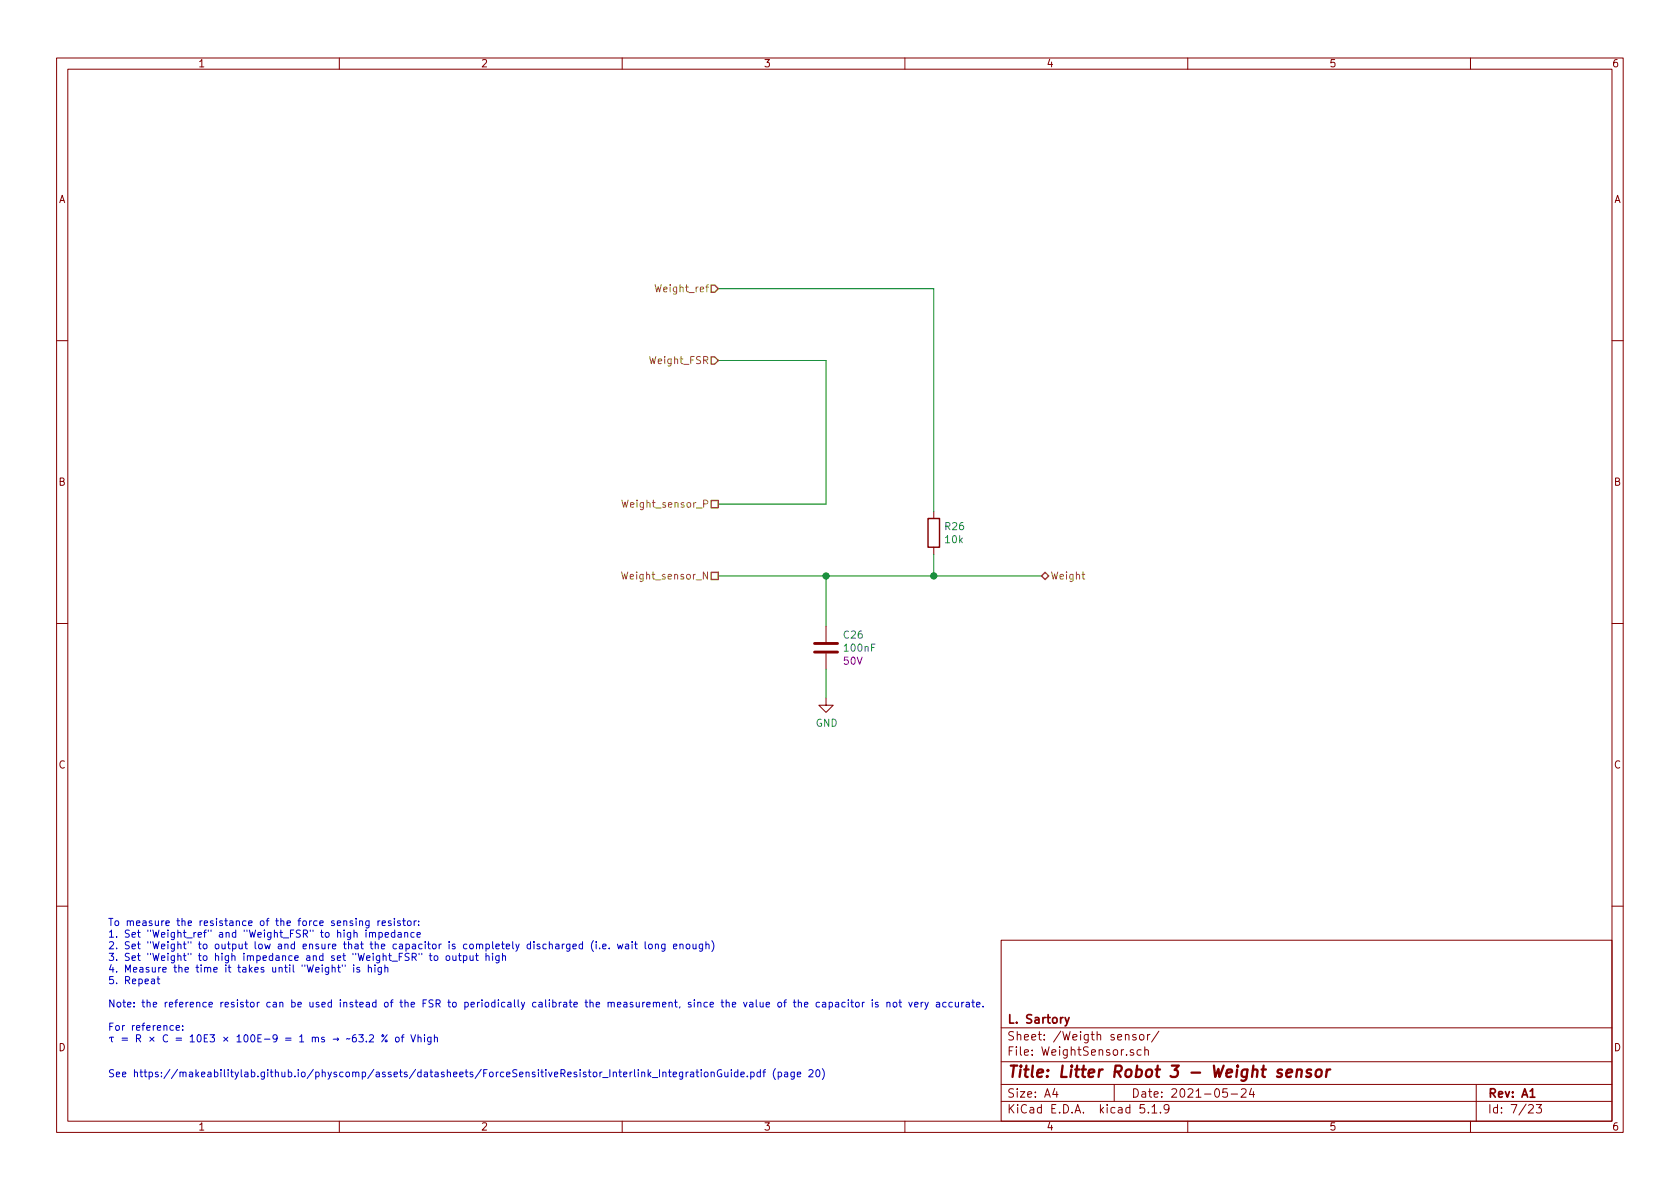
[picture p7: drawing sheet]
<svg xmlns="http://www.w3.org/2000/svg" width="297mm" height="210mm" viewBox="0 0 297 210" stroke-linecap="round" stroke-linejoin="round" font-family="sans-serif">
<g fill="none" stroke="#840000" stroke-width=".18">
<path d="M10 10.3h277v189.9h-277zM12 12.2h273v186.1h-273zM60 10.3v1.9M110 10.3v1.9M160 10.3v1.9M210 10.3v1.9M260 10.3v1.9M10 60.2h2M285 60.2h2M165.1 90.4v1.3M165.1 96.8v1.2M10 110.3h2"/>
<path d="M146 110.7v2.8M146 115.6v2.8M285 110.3h2M146 123.4v1.3h1.3l-1.3 1.3-1.2-1.3h1.2M10 160.2h2M177 166.3h108v32h-108zM285 160.2h2M60 198.3v1.9M110 198.3v1.9M160 198.3v1.9M177 194.8h108M177 191.8h108"/>
<path d="M177 187.8h108M177 181.8h108M186.5 192.5l-.4 1h1M186.8 193v1M197 191.8v3M200.4 185.7a.37 .37 0 0 0-.6 .1l.1 .2 .5 .2 .1 .1-.2 .3-.5-.1M200.8 183a.37 .37 0 0 0-.5 .1v.3l.5 .1 .1 .1-.2 .3-.4-.1M201.5 183.1l.3-.2 .4 .2v.7l-.2 .1-.5-.1zM201.8 185.7l-.5-.1-.3 .3 .1 .6 .2 .1 .5-.1M202.3 195.3h-.7l-.1 .7 .3-.1 .5 .1 .1 .2-.1 .5-.2 .1-.6-.1M202.4 185.7h.1a.37 .37 0 0 1 .5 .1v.8M202.4 185.1v1.5"/>
<path d="M202.9 182.9v1M203 196.7v.1M203.3 182.9l-.4 .3M203.7 195.8l.4-.5v1.5M203.7 196.8h.8M204.9 182.3l-1.3 2M205.2 196.7v.1M206.7 196l-.1 .2a.48 .48 0 0 1-.7-.1v-.6a.48 .48 0 0 1 .7-.1v.1a1.19 1.19 0 0 1-.2 1.2l-.4 .1M210 198.3v1.9M217 192.5h-.7l-.1 .7 .2-.1 .5 .1 .1 .2v.5l-.2 .1-.6-.1M217.7 193.5h1.1M219.5 192.7l.2-.2h.3l.3 .2v.3v.2l-.9 .8h.9"/>
<path d="M221.3 192.5l-.4 1h.9M221.6 193v1M260 198.3v1.9M261 191.8v6.5M270.3 195.5l.2-.2h.3l.3 .5-.9 1h.9M271.6 195.3h.9l-.4 .6 .4 .1v.7l-.2 .1-.7-.1"/>
</g>
<path d="M188.3 179.9l.4 1M189 179.9l-.5 1.4-.2 .1M270.5 194h.9" fill="none" stroke="#840000" stroke-width=".3"/>
<path d="M226.7 189.2a.49 .49 0 0 0-.8 .3l.1 .2 .4 .1 .3 .3-.4 .3-.5-.1M227.5 189.8l.9-.2v-.4l-.6-.1-.3 .3v.9l.2 .1 .5-.1M229.3 189.3a.5 .5 0 0 1 .9 .1l-.2 1M229.4 189.1l-.2 1.3M231.8 189.2a.49 .49 0 0 0-.8 .3l.3 .3 .4 .1 .1 .2-.3 .3-.6-.1M232.9 189.2a.51 .51 0 0 1 .8 .3l-.1 .6a.54 .54 0 0 1-.5 .4 .54 .54 0 0 1-.5-.4l.1-.6zM234.6 189.1l-.2 1.3M235.2 189.1a.55 .55 0 0 0-.6 .4" fill="none" stroke="#840000" stroke-width=".41"/>
<path d="M144 115.3h4.1M144 113.8h4.1" fill="none" stroke="#840000" stroke-width=".51"/>
<path d="M164.1 91.7h2v5.1h-2z" fill="none" stroke="#840000" stroke-width=".25"/>
<path d="M127 51h38.1v39.4M127 63.7h19v25.4h-19M165.1 98v3.8M127 101.8h57.1M146 101.8v8.9M146 118.4v5" fill="none" stroke="#008400" stroke-width=".18"/>
<path d="M125.7 50.4h.7l.6 .6-.6 .7h-.7zM125.7 63.1h.7l.6 .6-.6 .7h-.7zM125.7 88.5h1.3v1.3h-1.3zM125.7 101.2h1.3v1.3h-1.3zM184.1 101.8l.7-.6 .6 .6-.6 .7z" fill="none" stroke="#848400" stroke-width=".25"/>
<path d="M110 88.4l.3 1.3 .2-.9 .2 .9 .3-1.3M124.4 89.1l.7-.1v-.4l-.7-.2v1.3M109.9 101.1l.3 1.3 .2-.9 .3 .9 .3-1.3M125.1 101.1v1.3l-.7-1.3v1.3M191.3 101.6h.5M191.5 101.1v1.1l.3 .2" fill="none" stroke="#848400" stroke-width=".18"/>
<g fill="none" stroke="#0000c2" stroke-width=".18">
<path d="M26.8 173.2h.5v.8M27.3 173.4l-.4 .1-.2 .2 .1 .2h.5M27.8 173.1h.4M27.9 172.7v1.1l.3 .2M58.1 171.1v1.1l-.2 .1h-.3M58.1 171.1h-.3l-.3 .2 .1 .6h.5M58.7 171.2l.2-.1h.3l.1 .8M58.7 170.6v1.3M59.7 171.1h.5M59.9 170.6v1.1l.3 .2M62.5 171.1v.8M63.6 163l.2-.2 .3 .1v.8"/>
<path d="M63.6 171.1h-.3l-.2 .1v.2l.5 .1v.4h-.5M63.6 162.8v.9M64.7 164.5v.1M64.7 164.9v.8M65.1 171.2l.2-.1h.3l.1 .8M65.1 170.6v1.3M65.3 162.8l-.1 1.2-.2 .1-.3-.1M65.3 162.9l-.4-.1-.3 .3 .2 .5h.5M65.3 165l.2-.1h.3l.1 .8M65.3 164.9v.8M65.9 165.1l.1-.2h.3l.1 .8M66.3 171.1v.8"/>
<path d="M66.8 162.8v.9M67 164.9h.4l.2 .2-.1 .6h-.5M67 164.9v1.3M67.2 162.8l-.4 .3M67.4 171.1v1l-.2 .2h-.3M67.4 171.1h-.3l-.3 .2 .2 .6h.4M67.6 163.2l.5-.1v-.2l-.4-.1-.1 .2v.6h.5M68 171.2l.2-.1h.3l.1 .8M68 170.6v1.3M68.1 165.3l.6-.1v-.3h-.4l-.2 .2v.6h.6M69.1 162.9l-.3-.1-.1 .2v.2l.4 .1v.3h-.4M69.7 162.4v.1"/>
<path d="M69.7 162.8v.9M69.8 164.9h-.4l-.2 .2 .1 .6h.5M69.8 164.5v1.2M70.4 164.9h.5v.8M70.8 162.9l-.3-.1-.2 .2v.2l.5 .1v.3h-.5M70.9 165.2h-.4l-.2 .2 .2 .3h.4M71.2 162.8h.5M71.4 162.4v1.1l.3 .2M71.6 165l.1-.1h.3l.1 .8M71.6 164.9v.8M72.2 162.9l.2-.1 .2 .2 .1 .4-.1 .2-.3 .1-.2-.2-.1-.4zM73.2 164.9h-.3l-.3 .2 .1 .6h.5"/>
<path d="M73.2 162.8v.9M73.6 162.8l-.4 .3M73.7 165.3l.6-.1v-.3h-.4l-.2 .2 .1 .6h.5M74 163.5v.2M74 162.9v.1M75.9 169h.5M76.1 168.6v1.1l.3 .1M76.9 169.1l.3-.1 .2 .2-.1 .6h-.3l-.2-.1zM78.9 169.1l.2-.1 .4 .1v.5l-.1 .2h-.3l-.2-.1zM80.1 169v.8h.3l.2-.1M80.6 169v.8M81.1 169h.4"/>
<path d="M81.2 168.6v1.1l.3 .1M81.9 169.1l.4-.1 .2 .2-.1 .6h-.5M81.9 169v1.3M83.1 169l.1 .8h.3l.1-.1M83.6 169v.8M84.1 169h.5M84.3 168.6v1.1l.3 .1M85.9 169.1l.2-.1 .3 .1 .1 .7M85.9 168.6v1.2M87.1 169v.8M88.2 169v1.1l-.2 .2-.3-.1M88.2 169.1l-.3-.1-.3 .2 .2 .6h.4"/>
<path d="M88.8 169.1l.2-.1 .3 .1 .1 .7M88.8 168.6v1.2M104.9 166.3a1.47 1.47 0 0 0 0 2M105.4 166.5v.1M105.4 166.9v.9M106 167.7v.1M106.6 167.4l.6-.1-.1-.3-.4-.1-.1 .2v.6h.5M107.7 167.7v.1M109.2 166.9l.2 .9 .3-.6 .2 .6 .2-.9M110.6 167h.5l.1 .8M111.2 167.3h-.5l-.2 .2 .1 .2h.6M111.8 166.5v.1"/>
<path d="M111.8 166.9v.9M112.2 166.9h.5M112.4 166.5v1.1l.3 .2M114.1 166.5v1.1l.1 .2M114.8 167l.3-.1 .2 .3-.1 .5-.3 .1-.2-.2zM115.9 167.1l.2-.2 .3 .1v.8M115.9 166.9v.9M117.6 166.9v1.1l-.3 .2-.3-.1M117.6 167l-.4-.1-.2 .3 .1 .5h.5M119.1 167.4l.6-.1-.1-.3-.3-.1-.2 .2 .1 .6h.4M120.2 167.1l.2-.2 .3 .1 .1 .8M120.2 166.9v.9"/>
<path d="M121.4 167l.3-.1 .2 .2v.6l-.3 .1-.3-.2zM122.5 166.9l.1 .8 .3 .1 .2-.1M123.1 166.9v.9M124.2 166.9v1.1l-.2 .2-.3-.1M124.2 167l-.3-.1-.3 .3 .1 .5h.5M124.8 167.1l.2-.2 .3 .1 .1 .8M124.8 166.5v1.3M125.9 166.3a1.47 1.47 0 0 1 0 2M140.3 177.2h.4M140.4 176.8v1.1l.3 .2M141.1 177.4l.2-.2 .3 .1 .1 .8M141.1 176.8v1.3"/>
<path d="M142.2 177.6l.6-.1v-.2l-.4-.1-.2 .2 .1 .6h.5M144.9 177.3l-.3-.1-.3 .3 .1 .5h.5M145.4 177.3h.5l.1 .8M146 177.5l-.4 .1-.2 .2v.2h.6M146.6 177.3l.4-.1 .2 .3-.1 .5h-.5M146.6 177.2v1.3M147.8 177.3h.4l.1 .8M148.3 177.5l-.4 .1-.2 .2 .1 .2h.5M149.4 177.3l-.3-.1-.3 .3 .1 .5h.5M150 176.8v.1M150 177.2v.9M150.4 177.2h.5"/>
<path d="M150.6 176.8v1.1l.3 .2M151.3 177.4l.2-.2 .4 .2v.4l-.1 .2-.3 .1-.2-.2zM152.5 177.2v.9M152.8 177.2l-.2 .1-.1 .2M154.2 176.8v.1M154.2 177.2v.9M155.2 177.3l-.3-.1-.1 .2v.2l.4 .1v.3h-.4M156.8 177.4l.2-.2 .3 .1 .1 .8M156.8 177.2v.9M158 177.4l.1-.2 .4 .2 .1 .4-.2 .2-.3 .1-.1-.2zM158.9 177.2h.5M159.1 176.8v1.1l.3 .2"/>
<path d="M160.7 177.2l.3 .9 .3-.9M161.7 177.6l.6-.1v-.2l-.4-.1-.2 .2 .1 .6h.5M162.9 177.2v.9M163.2 177.2l-.3 .3M163.5 177.2l.3 .9M164.1 177.2l-.4 1.2-.2 .1M165.6 177.3h.5v.8M166.1 177.5l-.4 .1-.2 .2 .1 .2h.5M167.3 177.3l-.4-.1-.2 .3 .1 .5h.5M168.4 177.3l-.4-.1-.2 .3 .1 .5h.5M168.9 177.2l.1 .8 .3 .1 .2-.2M169.5 177.2v.9"/>
<path d="M170.1 177.2v.9M170.4 177.2l-.3 .3M170.8 177.3h.5l.1 .8M171.4 177.5l-.4 .1-.2 .2v.2h.6M171.8 177.2h.5M172 176.8v1.1l.3 .2M172.7 177.6l.6-.1-.1-.2-.4-.1-.1 .2v.6h.5M173.8 177.9v.2M30.7 181.4h-.4l-.3 .2 .2 .5h.5M31.1 181.8l.6-.1v-.3h-.4l-.2 .1 .1 .6h.5M32.3 182.1v.1M32.3 181.4v.1"/>
<path d="M58.9 183.8h1M59.6 183.5l.3 .3-.3 .2M61.9 183.6l-.6 .2M62.9 183l-.4 .1a.87 .87 0 0 0 0 1.1l.5-.1v-.5l-.5-.1-.2 .2M63.4 183h.8l-.4 .5 .4 .1v.4l-.2 .2-.6-.1M64.8 184.1v.1M65.3 183.1l.5-.1 .2 .3v.2l-.7 .7h.7M67.6 183.1h.2v.2h-.2zM68.5 183l-1 1.2M70 183.5l.3-.1 .3 .2-.1 .6h-.3l-.2-.1zM70.9 183.4h.5M71.4 183l-.3 .2v1"/>
<path d="M72.6 183l.5 1.2 .4-1.2M73.9 183.5l.2-.1 .3 .1v.7M73.9 183v1.2M75.1 183v.1M75.1 183.4v.8M76.2 183.4l-.1 1.2-.1 .1-.3-.1M76.2 183.5l-.4-.1-.2 .2 .1 .6h.5M76.8 183.5l.2-.1 .3 .1v.7M76.8 183v1.2M121.3 189.6v.8M121.7 189.6l-.4 .2M122.1 189.6h.5l.1 .8"/>
<path d="M122.7 189.9h-.5l-.2 .2 .1 .3h.6M123.1 189.6h.4M123.2 189.1v1.1l.3 .2M124 189.1v.2M124 189.6v.8M124.6 189.6h.3l.3 .2-.1 .6h-.3l-.3-.2zM125.7 189.7l.2-.1h.3l.1 .8M125.7 189.6v.8M127.6 189.2a.59 .59 0 0 0-.8 .6 .59 .59 0 0 0 .8 .6v-.5h-.2M128.1 189.6l.1 .8h.3l.2-.1M128.7 189.6v.8M129.3 189.1v.2"/>
<path d="M129.3 189.6v.8M130.5 189.6h-.4l-.3 .2 .2 .6h.5M130.5 189.1v1.3M131 190l.6-.1-.1-.3h-.3l-.2 .2 .1 .6h.4M132.1 190.3v.1M132.7 189.6h.4l.2 .2-.1 .6h-.5M132.7 189.6v1.2M134.4 189.6h-.3l-.3 .2 .2 .6h.4M134.4 189.1v1.3M134.9 189.6h.5M135.4 189.1l-.3 .2v1.1M137.1 189a1.4 1.4 0 0 0 0 1.9"/>
<path d="M137.6 189.6h.3l.3 .2-.1 .6h-.5M137.6 189.6v1.2M138.7 189.6h.5l.1 .8M139.3 189.9h-.4l-.2 .2v.3h.6M140.4 189.6v1l-.2 .2h-.3M140.4 189.6h-.3l-.3 .2 .2 .6h.4M141 190l.6-.1-.1-.3h-.4l-.1 .2v.6h.5M143 189.3l.5-.2 .3 .4-.8 .9h.8M144.3 189.3l.3-.2a.69 .69 0 0 1 .4 .7 .69 .69 0 0 1-.4 .6l-.3-.1-.1-.4zM145.4 189a1.47 1.47 0 0 1 0 1.9"/>
<circle cx="68.3" cy="184.1" r=".18"/>
</g>
<g fill="#008400" stroke="#008400" stroke-width=".25">
<circle cx="146.1" cy="101.8" r=".51"/>
<circle cx="165.1" cy="101.8" r=".51"/>
</g>
<text font-size="2.8" fill="#840000" x="178" y="190.5">Title: Litter Robot 3 - Weight sensor</text>
<g font-size="2.1" fill="#840000">
<text x="178" y="184">Sheet: /Weigth sensor/</text>
<text x="178" y="181">L. Sartory</text>
<text x="178" y="186.7">File: WeightSensor.sch</text>
<text x="178" y="196.9">KiCad E.D.A. kicad 5.1.9</text>
<text x="178" y="194.1">Size: A4</text>
<text x="200" y="194.1">Date: 2021-05-24</text>
<text x="263" y="194.1">Rev: A1</text>
<text x="263" y="196.9">Id: 7/23</text>
</g>
<g font-size="1.8" fill="#840000">
<text x="35" y="11.9">1</text>
<text x="85" y="11.9">2</text>
<text x="135" y="11.9">3</text>
<text x="185" y="11.9">4</text>
<text x="235" y="11.9">5</text>
<text x="285" y="11.9">6</text>
<text x="10.4" y="35.9">A</text>
<text x="285.4" y="35.9">A</text>
<text x="10.4" y="85.9">B</text>
<text x="285.4" y="85.9">B</text>
<text x="10.4" y="135.9">C</text>
<text x="285.4" y="135.9">C</text>
<text x="10.4" y="185.9">D</text>
<text x="285.4" y="185.9">D</text>
<text x="35" y="199.9">1</text>
<text x="85" y="199.9">2</text>
<text x="135" y="199.9">3</text>
<text x="185" y="199.9">4</text>
<text x="235" y="199.9">5</text>
<text x="285" y="199.9">6</text>
</g>
<g font-size="1.8" fill="#848400">
<text x="116.3" y="51.7">Weight_ref</text>
<text x="115.1" y="64.4">Weight_FSR</text>
<text x="110.6" y="89.8">Weight_sensor_P</text>
<text x="110.5" y="102.5">Weight_sensor_N</text>
<text x="185.7" y="102.5">Weight</text>
</g>
<g font-size="1.8" fill="#008484">
<text x="167.2" y="93.7">R26</text>
<text x="167.2" y="96.1">10k</text>
<text x="149.3" y="112.9">C26</text>
<text x="149.4" y="115.2">100nF</text>
<text x="144.2" y="128.5">GND</text>
</g>
<text font-size="1.8" fill="#840084" x="149.2" y="117.5">50V</text>
<g font-size="1.8" fill="#0000c2">
<text x="19" y="163.7">To measure the resistance of the force sensing resistor:</text>
<text x="19" y="165.8">1. Set &quot;Weight_ref&quot; and &quot;Weight_FSR&quot; to high impedance</text>
<text x="19" y="167.9">2. Set &quot;Weight&quot; to output low and ensure that the capacitor is completely discharged (i.e. wait long enough)</text>
<text x="19" y="169.9">3. Set &quot;Weight&quot; to high impedance and set &quot;Weight_FSR&quot; to output high</text>
<text x="19" y="172">4. Measure the time it takes until &quot;Weight&quot; is high</text>
<text x="19" y="174">5. Repeat</text>
<text x="19" y="178.1">Note: the reference resistor can be used instead of the FSR to periodically calibrate the measurement, since the value of the capacitor is not very accurate.</text>
<text x="19" y="182.3">For reference:</text>
<text x="19.5" y="184.3">= R × C = 10E3 × 100E-9 = 1 ms 63.2 % of Vhigh</text>
<text x="19" y="190.5">See https://makeabilitylab.github.io/physcomp/assets/datasheets/ForceSensitiveResistor_Interlink_IntegrationGuide.pdf (page 20)</text>
</g>
</svg>
